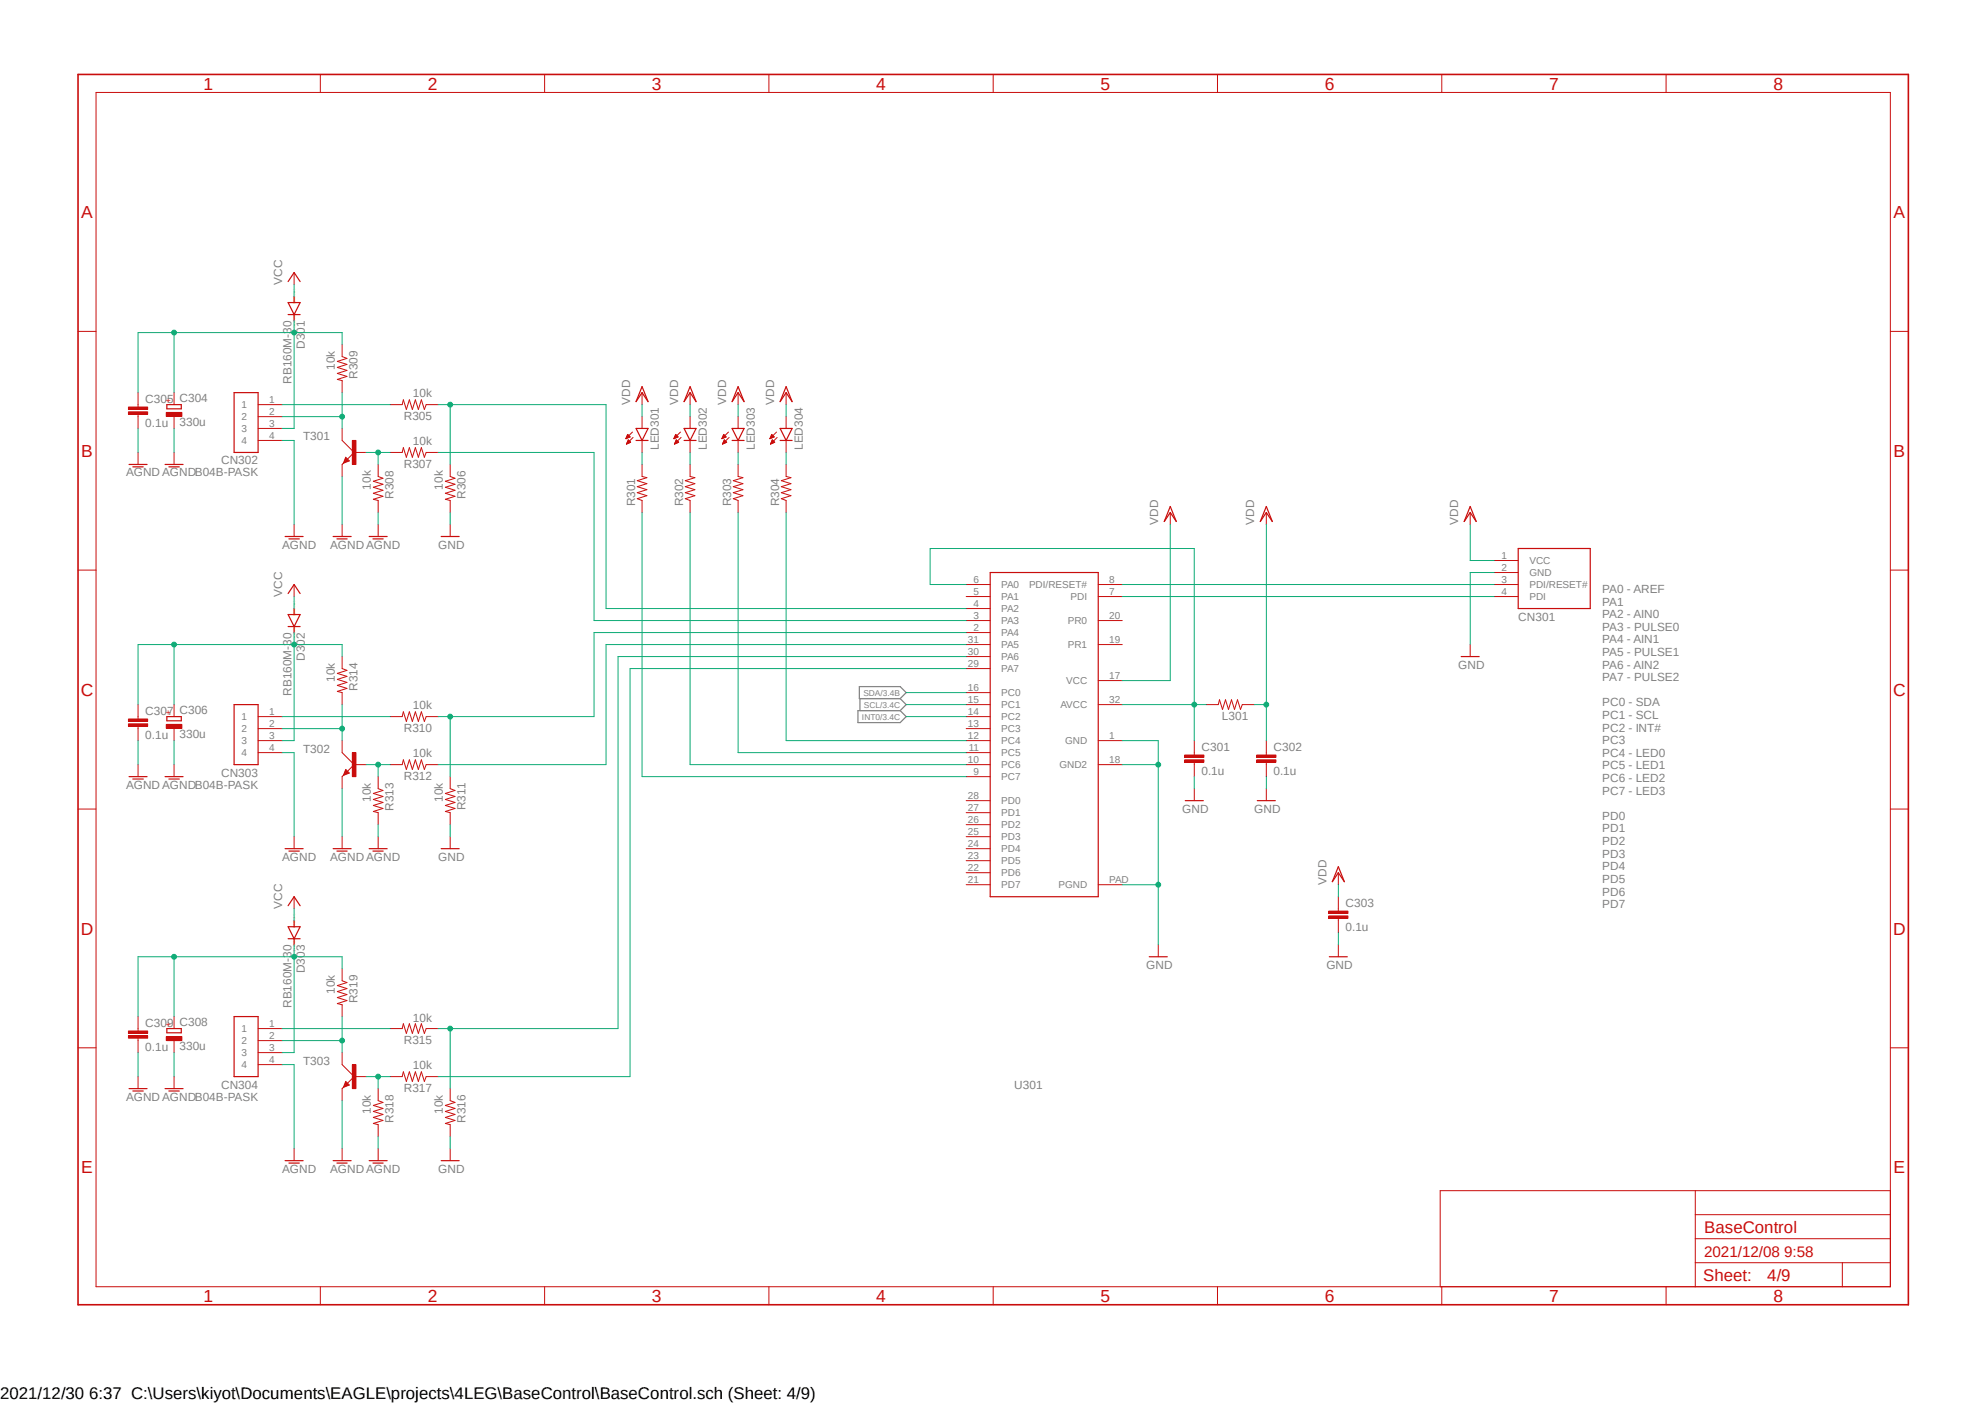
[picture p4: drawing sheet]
<svg xmlns="http://www.w3.org/2000/svg" width="420mm" height="297mm" viewBox="0 0 420 297" stroke-linecap="round" stroke-linejoin="round" font-family="sans-serif">
<path d="M16 15.4l388.2 261.2M404.2 15.4l-388.2 261.2" fill="none" stroke="#fff" stroke-width=".21"/>
<path d="M181.5 150.3h9l1.2 1.3-1.2 1.3h-9zM181.8 145.2h8.7l1.2 1.3-1.2 1.3h-8.7zM181.9 147.8v2.5M190.5 147.8l1.2 1.3-1.2 1.2" fill="none" stroke="#808080" stroke-width=".25"/>
<g fill="none" stroke="#c90d0c" stroke-width=".21">
<path d="M20.3 19.6h379.7v252.6h-379.7zM67.8 15.7v3.9M115.2 15.7v3.9M162.7 15.7v3.9M210.1 15.7v3.9M257.6 15.7v3.9M305.1 15.7v3.9M352.5 15.7v3.9M16.5 70.1h3.8M400 70.1h3.8M16.5 120.6h3.8M204.4 123.7h5.1"/>
<path d="M204.4 126.2h5.1M204.4 128.7h5.1M204.4 131.3h5.1M204.4 133.8h5.1M204.4 136.4h5.1M204.4 138.9h5.1M232.4 123.7h5M232.4 126.2h5M232.4 131.3h5M232.4 136.4h5M400 120.6h3.8M204.4 141.4h5.1"/>
<path d="M204.4 146.5h5.1M204.4 149.1h5.1M204.4 151.6h5.1M204.4 154.1h5.1M204.4 156.7h5.1M204.4 159.2h5.1M232.4 149.1h5M232.4 156.7h5M232.4 144h5M252.7 159.2v.5M16.5 171.2h3.8M204.4 161.8h5.1"/>
<path d="M204.4 164.3h5.1M204.4 169.4h5.1M204.4 171.9h5.1M204.4 174.5h5.1M204.4 177h5.1M204.4 179.5h5.1M232.4 161.8h5M252.7 161.2v.6M400 171.2h3.8M204.4 182.1h5.1M204.4 184.6h5.1M204.4 187.2h5.1"/>
<path d="M232.4 187.2h5M16.5 221.7h3.8M400 221.7h3.8M358.7 251.9v20.3M358.7 257h41.3M400 251.9h-95.3v20.3M67.8 272.2v3.8M115.2 272.2v3.8M162.7 272.2v3.8M210.1 272.2v3.8M257.6 272.2v3.8M305.1 272.2v3.8"/>
<path d="M352.5 272.2v3.8M358.7 267.1h41.3M358.7 262h41.3M389.8 267.1v5.1"/>
</g>
<path d="M16.5 15.7h387.3v260.3h-387.3z" fill="none" stroke="#c90d0c" stroke-width=".34"/>
<path d="M209.5 121.1h22.9v68.6h-22.9z" fill="none" stroke="#c90d0c" stroke-width=".25"/>
<path d="M250.7 160.7h4v.5h-4z" fill-rule="evenodd" fill="#c90d0c"/>
<path d="M250.7 160.7h4v.5h-4z" fill="none" stroke="#c90d0c" stroke-width=".21"/>
<path d="M250.7 159.7h4v.5h-4z" fill-rule="evenodd" fill="#c90d0c"/>
<path d="M250.7 159.7h4v.5h-4zM252.7 156.7v2.5M267.9 159.2v.5M252.7 161.8v2.5M267.9 161.2v.6" fill="none" stroke="#c90d0c" stroke-width=".21"/>
<path d="M265.9 160.7h4.1v.5h-4.1z" fill-rule="evenodd" fill="#c90d0c"/>
<path d="M265.9 160.7h4.1v.5h-4.1z" fill="none" stroke="#c90d0c" stroke-width=".21"/>
<path d="M265.9 159.7h4.1v.5h-4.1z" fill-rule="evenodd" fill="#c90d0c"/>
<path d="M265.9 159.7h4.1v.5h-4.1zM267.9 156.7v2.5M267.9 161.8v2.5M283.2 192.2v.5M283.2 194.3v.5" fill="none" stroke="#c90d0c" stroke-width=".21"/>
<path d="M281.1 193.8h4.1v.5h-4.1z" fill-rule="evenodd" fill="#c90d0c"/>
<path d="M281.1 193.8h4.1v.5h-4.1z" fill="none" stroke="#c90d0c" stroke-width=".21"/>
<path d="M281.1 192.7h4.1v.6h-4.1z" fill-rule="evenodd" fill="#c90d0c"/>
<g fill="none" stroke="#c90d0c" stroke-width=".21">
<path d="M54.6 85.6h5.1M54.6 88.1h5.1M54.6 90.6h5.1M54.6 93.2h5.1M72.4 93.2l2.5 2.5-2.5 2.6M73.2 96.7l.7 .8-1.3 .5zM132.5 92.8h.1M132.5 92.7h.2M132.5 92.6h.4M132.5 92.5h.6M132.5 93.9h.1M132.6 92.5h.7"/>
<path d="M132.6 93.9h.2M132.6 92.4h.6M132.6 93.8h.4M132.7 92.2h.4M132.7 93.7h.5M132.7 93.6h.7M132.8 92.1h.2M132.8 93.5h.6M132.8 91.9l.5 .5-.9 .4zM132.8 92h.1M132.8 93.4h.5M132.8 93.3h.4"/>
<path d="M132.9 93.3h.2M132.9 93l.5 .6-.9 .3zM132.9 93.1h.1M133.8 91.4l-1.4 1.4M133.9 92.5l-1.4 1.4M135.8 98.3v2.5l1.1 .2-2.1 .7 2.1 .6-2.1 .7 2.1 .6-2.1 .6 2.1 .7-2.1 .6 1 .4v2.5M135.8 83.1v2.5M135.8 88.1v2.5M135.8 93.2v2.5M142.6 92.7h.2M142.6 92.8h.1M142.7 92.6h.3"/>
<path d="M142.7 92.5h.6M142.7 93.9h.1M142.7 92.5h.8M142.7 93.9h.3M142.8 92.4h.6M142.8 93.8h.3M142.8 92.2h.5M142.8 93.7h.5M142.9 92.2h.3M142.9 93.6h.7M142.9 92.1h.2M142.9 93.5h.7"/>
<path d="M143 92h.1M143 93.4h.5M143 91.9l.5 .5-.9 .4zM143 93.3h.3M143 93.1h.2M143.1 93l.5 .6-.9 .3zM144 91.4l-1.4 1.4M144.1 92.5l-1.4 1.4M146 98.3v2.5l1 .2-2 .7 2 .6-2 .7 2 .6-2 .6 2 .7-2 .6 1 .4v2.5M146 83.1v2.5M146 88.1v2.5M146 93.2v2.5"/>
<path d="M152.7 92.8h.1M152.8 92.7h.2M152.8 92.6h.4M152.9 92.5h.5M152.9 93.9h.1M152.9 92.5h.7M152.9 93.9h.2M153 92.4h.5M153 93.8h.3M153 92.2h.5M153 93.7h.5M153 92.2h.4"/>
<path d="M153 93.6h.7M153.1 92.1h.2M153.1 93.5h.6M153.1 92h.1M153.1 93.4h.5M153.1 91.9l.5 .5-.9 .4zM153.2 93.3h.3M153.2 93.3h.2M153.2 93.1h.1M153.2 93l.6 .6-.9 .3zM154.1 91.4l-1.4 1.4M154.3 92.5l-1.4 1.4"/>
<path d="M156.2 98.3v2.5l1 .2-2 .7 2 .6-2 .7 2 .6-2 .6 2 .7-2 .6 1 .4v2.5M156.2 83.1v2.5M156.2 88.1v2.5M156.2 93.2v2.5M162.9 92.8h.1M162.9 92.7h.3M163 92.6h.4M163 92.5h.6M163 93.9h.1M163.1 92.5h.7M163.1 93.9h.1M163.1 92.4h.6"/>
<path d="M163.1 93.8h.3M163.2 92.2h.4M163.2 93.7h.5M163.2 92.2h.3M163.2 93.6h.7M163.2 92.1h.2M163.2 92h.2M163.2 93.5h.7M163.3 93.4h.4M163.3 91.9l.5 .5-.9 .4zM163.3 93.3h.4M163.3 93.3h.3"/>
<path d="M163.4 93.1h.1M163.4 93l.5 .6-.9 .3zM164.3 91.4l-1.4 1.4M164.4 92.5l-1.4 1.4M166.3 98.3v2.5l1 .2-2 .7 2 .6-2 .7 2 .6-2 .6 2 .7-2 .6 1 .4v2.5M166.3 83.1v2.5M166.3 88.1v2.5M166.3 93.2v2.5M62.2 111v2.5M247.6 108.4v2.6M267.9 108.4v2.6M311.1 108.4v2.6"/>
<path d="M311.1 136.4v2.5M255.2 149.1h2.6l.2-1.1 .7 2.1 .6-2.1 .6 2.1 .7-2.1 .6 2.1 .6-2.1 .7 2.1 .3-1h2.6M252.7 166.8v2.6M267.9 166.8v2.6M245.1 199.9v2.5M281.1 192.7h4.1v.6h-4.1zM283.2 184.6v2.6M283.2 189.7v2.5M283.2 194.8v2.5M283.2 199.9v2.5"/>
</g>
<g fill="none" stroke="#c90d0c" stroke-width=".25">
<path d="M49.5 83.1h5.1v12.6h-5.1zM73.2 97l.5 .5-.8 .2zM73.2 97.2l.2 .3M134.6 90.6h2.5l-1.3 2.6zM134.6 93.2h2.5M135.8 81.8l1.3 3.2-1.3-1.9-1.2 1.9zM144.7 93.2h2.6M144.7 90.6h2.6l-1.3 2.6zM146 81.8l1.3 3.2-1.3-1.9-1.3 1.9zM154.9 93.2h2.5M154.9 90.6h2.5l-1.2 2.6zM156.2 81.8l1.2 3.2-1.2-1.9-1.3 1.9z"/>
<path d="M165.1 93.2h2.5M165.1 90.6h2.5l-1.3 2.6zM166.3 81.8l1.3 3.2-1.3-1.9-1.2 1.9zM60.3 113.5h3.8M61.1 114h2.2M247.6 107.1l1.3 3.2-1.3-1.9-1.3 1.9zM267.9 107.1l1.3 3.2-1.3-1.9-1.2 1.9zM311.1 107.1l1.2 3.2-1.2-1.9-1.3 1.9zM309.2 138.9h3.8M250.8 169.4h3.8M266 169.4h3.8M283.2 183.3l1.2 3.2-1.2-1.9-1.3 1.9z"/>
<path d="M243.2 202.4h3.8M281.3 202.4h3.8"/>
</g>
<path d="M74.5 93.2h.8v5.1h-.8z" fill-rule="evenodd" fill="#c90d0c"/>
<path d="M72.4 90.6v2.6M72.4 98.3v2.5M74.5 93.2h.8v5.1h-.8zM74.9 95.7h2.6M82.5 95.7h2.6l.2-1 .7 2 .6-2 .6 2 .7-2 .6 2 .7-2 .6 2 .4-1h2.5" fill="none" stroke="#c90d0c" stroke-width=".21"/>
<path d="M35.3 85.6h3.1v.9h-3.1z" fill="none" stroke="#c90d0c" stroke-width=".25"/>
<path d="M35.2 87.2h3.3v.9h-3.3z" fill-rule="evenodd" fill="#c90d0c"/>
<path d="M62.2 57.7v2.5M29.2 85.6v.5M29.2 87.6v.5M35.2 87.2h3.3v.9h-3.3zM36.8 83.1v2.5M36.8 88.1v2.5" fill="none" stroke="#c90d0c" stroke-width=".21"/>
<path d="M61 59.6l1.2-1.9 1.3 1.9M61 64h2.5l-1.3 2.5zM61 66.5h2.5M62.2 62.7v1.3M62.2 66.5v1.3" fill="none" stroke="#c90d0c" stroke-width=".25"/>
<path d="M27.2 87.1h4v.5h-4z" fill-rule="evenodd" fill="#c90d0c"/>
<path d="M27.2 87.1h4v.5h-4z" fill="none" stroke="#c90d0c" stroke-width=".21"/>
<path d="M27.2 86.1h4v.5h-4z" fill-rule="evenodd" fill="#c90d0c"/>
<g fill="none" stroke="#c90d0c" stroke-width=".21">
<path d="M72.4 72.9v2.5l1 .4-2 .7 2 .6-2 .6 2 .7-2 .6 2 .6-2 .7 1 .2v2.6M27.2 86.1h4v.5h-4zM29.2 83.1v2.5M29.2 88.1v2.5M29.2 95.7v2.6M36.8 95.7v2.6M80 98.3v2.5l1 .4-2 .6 2 .6-2 .7 2 .6-2 .7 2 .6-2 .6 1 .3v2.5M82.5 85.6h2.6l.2-1 .7 2 .6-2 .6 2 .7-2 .6 2 .7-2 .6 2 .4-1h2.5M95.2 98.3v2.5l1.1 .4-2.1 .6 2.1 .6-2.1 .7 2.1 .6-2.1 .7 2.1 .6-2.1 .6 1 .3v2.5M72.4 111v2.5M80 111v2.5M95.2 111v2.5"/>
<path d="M54.6 151.6h5.1M54.6 154.1h5.1M54.6 156.7h5.1M54.6 159.2h5.1M72.4 159.2l2.5 2.6-2.5 2.5M62.2 177v2.5M73.2 162.8l.7 .7-1.3 .5z"/>
</g>
<g fill="none" stroke="#c90d0c" stroke-width=".25">
<path d="M27.3 98.3h3.8M28.1 98.8h2.2M34.9 98.3h3.8M35.7 98.8h2.2M70.5 113.5h3.8M71.3 114h2.1M78.1 113.5h3.8M78.9 114h2.2M93.3 113.5h3.9M49.5 149.1h5.1v12.7h-5.1zM60.3 179.5h3.8M73.2 163l.5 .5-.8 .3z"/>
<path d="M73.2 163.3l.2 .2M61.1 180h2.2"/>
</g>
<path d="M74.5 159.2h.8v5.1h-.8z" fill-rule="evenodd" fill="#c90d0c"/>
<path d="M72.4 156.7v2.5M74.5 159.2h.8v5.1h-.8zM72.4 164.3v2.5M74.9 161.8h2.6M82.5 161.8h2.6l.2-1.1 .7 2.1 .6-2.1 .6 2.1 .7-2.1 .6 2.1 .7-2.1 .6 2.1 .4-1h2.5" fill="none" stroke="#c90d0c" stroke-width=".21"/>
<path d="M35.3 151.6h3.1v.9h-3.1z" fill="none" stroke="#c90d0c" stroke-width=".25"/>
<path d="M35.2 153.2h3.3v.9h-3.3z" fill-rule="evenodd" fill="#c90d0c"/>
<path d="M62.2 123.7v2.5M29.2 151.6v.5M29.2 153.6v.5M35.2 153.2h3.3v.9h-3.3zM36.8 149.1v2.5M36.8 154.1v2.6" fill="none" stroke="#c90d0c" stroke-width=".21"/>
<path d="M61 125.6l1.2-1.9 1.3 1.9M61 130h2.5l-1.3 2.5zM61 132.5h2.5M62.2 128.7v1.3M62.2 132.5v1.3" fill="none" stroke="#c90d0c" stroke-width=".25"/>
<path d="M27.2 153.1h4v.5h-4z" fill-rule="evenodd" fill="#c90d0c"/>
<path d="M27.2 153.1h4v.5h-4z" fill="none" stroke="#c90d0c" stroke-width=".21"/>
<path d="M27.2 152.1h4v.5h-4z" fill-rule="evenodd" fill="#c90d0c"/>
<g fill="none" stroke="#c90d0c" stroke-width=".21">
<path d="M72.4 138.9v2.5l1 .4-2 .7 2 .6-2 .6 2 .7-2 .6 2 .6-2 .7 1 .2v2.6M27.2 152.1h4v.5h-4zM29.2 149.1v2.5M29.2 154.1v2.6M82.5 151.6h2.6l.2-1 .7 2 .6-2 .6 2 .7-2 .6 2 .7-2 .6 2 .4-1h2.5M29.2 161.8v2.5M36.8 161.8v2.5M72.4 177v2.5M80 164.3v2.5l1 .4-2 .7 2 .6-2 .6 2 .7-2 .6 2 .6-2 .7 1 .2v2.6M80 177v2.5M95.2 164.3v2.5l1.1 .4-2.1 .7 2.1 .6-2.1 .6 2.1 .7-2.1 .6 2.1 .6-2.1 .7 1 .2v2.6M95.2 177v2.5"/>
<path d="M54.6 217.6h5.1M54.6 220.1h5.1M54.6 222.7h5.1M54.6 225.2h5.1M72.4 225.2l2.5 2.6-2.5 2.5M73.2 228.8l.7 .7-1.3 .5zM62.2 243v2.5"/>
</g>
<g fill="none" stroke="#c90d0c" stroke-width=".25">
<path d="M27.3 164.3h3.8M28.1 164.8h2.2M34.9 164.3h3.8M35.7 164.8h2.2M70.5 179.5h3.8M78.1 179.5h3.8M93.3 179.5h3.9M71.3 180h2.1M78.9 180h2.2M49.5 215.1h5.1v12.7h-5.1zM73.2 229l.5 .5-.8 .3zM73.2 229.3l.2 .2"/>
<path d="M60.3 245.5h3.8M61.1 246h2.2"/>
</g>
<path d="M74.5 225.2h.8v5.1h-.8z" fill-rule="evenodd" fill="#c90d0c"/>
<path d="M72.4 222.7v2.5M72.4 230.3v2.5M74.5 225.2h.8v5.1h-.8zM74.9 227.8h2.6M82.5 227.8h2.6l.2-1.1 .7 2.1 .6-2.1 .6 2.1 .7-2.1 .6 2.1 .7-2.1 .6 2.1 .4-1h2.5" fill="none" stroke="#c90d0c" stroke-width=".21"/>
<path d="M35.3 217.6h3.1v.9h-3.1z" fill="none" stroke="#c90d0c" stroke-width=".25"/>
<path d="M35.2 219.3h3.3v.8h-3.3z" fill-rule="evenodd" fill="#c90d0c"/>
<path d="M62.2 189.7v2.5M29.2 217.6v.5M29.2 219.6v.5M35.2 219.3h3.3v.8h-3.3zM36.8 215.1v2.5M36.8 220.1v2.6" fill="none" stroke="#c90d0c" stroke-width=".21"/>
<path d="M61 191.6l1.2-1.9 1.3 1.9M61 196h2.5l-1.3 2.6zM61 198.6h2.5M62.2 194.8v1.2M62.2 198.6v1.3" fill="none" stroke="#c90d0c" stroke-width=".25"/>
<path d="M27.2 219.1h4v.5h-4z" fill-rule="evenodd" fill="#c90d0c"/>
<path d="M27.2 219.1h4v.5h-4z" fill="none" stroke="#c90d0c" stroke-width=".21"/>
<path d="M27.2 218.1h4v.5h-4z" fill-rule="evenodd" fill="#c90d0c"/>
<g fill="none" stroke="#c90d0c" stroke-width=".21">
<path d="M316.1 118.6h5.1M316.1 121.1h5.1M316.1 126.2h5.1M316.1 123.7h5.1M27.2 218.1h4v.5h-4zM29.2 215.1v2.5M72.4 204.9v2.6l1 .4-2 .6 2 .6-2 .7 2 .6-2 .6 2 .7-2 .6 1 .3v2.5M82.5 217.6h2.6l.2-1 .7 2 .6-2 .6 2 .7-2 .6 2 .7-2 .6 2 .4-1h2.5M29.2 220.1v2.6M29.2 227.8v2.5M36.8 227.8v2.5M80 230.3v2.5l1 .4-2 .6 2 .7-2 .6 2 .7-2 .6 2 .6-2 .7 1 .2v2.6"/>
<path d="M95.2 230.3v2.5l1.1 .4-2.1 .6 2.1 .7-2.1 .6 2.1 .7-2.1 .6 2.1 .6-2.1 .7 1 .2v2.6M72.4 243v2.5M80 243v2.5M95.2 243v2.5"/>
</g>
<path d="M321.2 116h15.3v12.7h-15.3zM27.3 230.3h3.8M28.1 230.8h2.2M34.9 230.3h3.8M35.7 230.8h2.2M70.5 245.5h3.8M71.3 246h2.1M78.1 245.5h3.8M78.9 246h2.2M93.3 245.5h3.9" fill="none" stroke="#c90d0c" stroke-width=".25"/>
<path d="M237.4 156.7h7.7v43.2M237.4 161.8h7.7M252.7 164.3v2.5M267.9 164.3v2.5M283.2 197.3v2.6" fill="none" stroke="#0dab76" stroke-width=".21"/>
<circle cx="245.1" cy="161.8" r=".51" fill="#0dab76"/>
<g fill="none" stroke="#0dab76" stroke-width=".21">
<path d="M237.4 187.2h7.7"/>
<circle cx="245.1" cy="161.8" r=".51"/>
</g>
<circle cx="245.1" cy="187.2" r=".51" fill="#0dab76"/>
<g fill="none" stroke="#0dab76" stroke-width=".21">
<path d="M135.8 85.6v2.5M146 85.6v2.5M156.2 85.6v2.5M166.3 85.6v2.5M95.2 108.4v2.6M247.6 111v33h-10.2M267.9 111v45.7M311.1 111v7.6h5M316.1 121.1h-5v15.3M265.4 149.1h2.5M95.2 174.5v2.5M283.2 187.2v2.5"/>
<path d="M95.2 240.5v2.5"/>
<circle cx="245.1" cy="187.2" r=".51"/>
</g>
<circle cx="267.9" cy="149.1" r=".51" fill="#0dab76"/>
<g fill="none" stroke="#0dab76" stroke-width=".21">
<path d="M204.4 133.8h-78.7v17.8h-33M237.4 126.2h78.7M237.4 123.7h78.7M95.2 151.6v12.7"/>
<circle cx="267.9" cy="149.1" r=".51"/>
</g>
<circle cx="95.2" cy="151.6" r=".51" fill="#0dab76"/>
<g fill="none" stroke="#0dab76" stroke-width=".21">
<path d="M204.4 136.4h-76.2v25.4h-35.5M204.4 138.9h-73.6v78.7h-38.1M95.2 217.6v12.7"/>
<circle cx="95.2" cy="151.6" r=".51"/>
</g>
<circle cx="95.2" cy="217.6" r=".51" fill="#0dab76"/>
<g fill="none" stroke="#0dab76" stroke-width=".21">
<path d="M135.8 95.7v2.6M146 95.7v2.6M156.2 95.7v2.6M166.3 95.7v2.6M135.8 108.4v55.9h68.6M146 108.4v53.4h58.4M156.2 108.4v50.8h48.2M166.3 108.4v48.3h38.1M204.4 123.7h-7.6v-7.7h55.9v33.1M204.4 141.4h-71.1v86.4h-40.6M237.4 149.1h17.8"/>
<circle cx="95.2" cy="217.6" r=".51"/>
</g>
<circle cx="252.7" cy="149.1" r=".51" fill="#0dab76"/>
<g fill="none" stroke="#0dab76" stroke-width=".21">
<path d="M62.2 60.2v2.5M59.7 88.1h12.7M72.4 83.1v7.5M62.2 126.2v2.5M191.7 146.5h12.7M191.7 149.1h12.7M252.7 149.1v7.6M62.2 192.2v2.6"/>
<circle cx="252.7" cy="149.1" r=".51"/>
</g>
<circle cx="72.4" cy="88.1" r=".51" fill="#0dab76"/>
<g fill="none" stroke="#0dab76" stroke-width=".21">
<path d="M62.2 67.8v22.8M62.2 70.4h-25.4v12.7"/>
<circle cx="72.4" cy="88.1" r=".51"/>
</g>
<circle cx="62.2" cy="70.4" r=".51" fill="#0dab76"/>
<g fill="none" stroke="#0dab76" stroke-width=".21">
<path d="M36.8 70.4h-7.6v12.7"/>
<circle cx="62.2" cy="70.4" r=".51"/>
</g>
<circle cx="36.8" cy="70.4" r=".51" fill="#0dab76"/>
<g fill="none" stroke="#0dab76" stroke-width=".21">
<path d="M62.2 70.4h10.2v2.5M59.7 90.6h2.5M77.5 95.7h5M80 95.7v2.6"/>
<circle cx="36.8" cy="70.4" r=".51"/>
</g>
<circle cx="80" cy="95.7" r=".51" fill="#0dab76"/>
<g fill="none" stroke="#0dab76" stroke-width=".21">
<path d="M59.7 85.6h22.8M92.7 85.6h35.5v43.1h76.2M92.7 95.7h33v35.6h78.7M95.2 85.6v12.7"/>
<circle cx="80" cy="95.7" r=".51"/>
</g>
<circle cx="95.2" cy="85.6" r=".51" fill="#0dab76"/>
<g fill="none" stroke="#0dab76" stroke-width=".21">
<path d="M59.7 154.1h12.7M72.4 149.1v7.6"/>
<circle cx="95.2" cy="85.6" r=".51"/>
</g>
<circle cx="72.4" cy="154.1" r=".51" fill="#0dab76"/>
<g fill="none" stroke="#0dab76" stroke-width=".21">
<path d="M62.2 133.8v22.9M62.2 136.4h-25.4v12.7"/>
<circle cx="72.4" cy="154.1" r=".51"/>
</g>
<circle cx="62.2" cy="136.4" r=".51" fill="#0dab76"/>
<g fill="none" stroke="#0dab76" stroke-width=".21">
<path d="M36.8 136.4h-7.6v12.7"/>
<circle cx="62.2" cy="136.4" r=".51"/>
</g>
<circle cx="36.8" cy="136.4" r=".51" fill="#0dab76"/>
<g fill="none" stroke="#0dab76" stroke-width=".21">
<path d="M62.2 136.4h10.2v2.5M59.7 156.7h2.5M77.5 161.8h5M80 161.8v2.5"/>
<circle cx="36.8" cy="136.4" r=".51"/>
</g>
<circle cx="80" cy="161.8" r=".51" fill="#0dab76"/>
<g fill="none" stroke="#0dab76" stroke-width=".21">
<path d="M59.7 151.6h22.8M72.4 215.1v7.6M59.7 220.1h12.7"/>
<circle cx="80" cy="161.8" r=".51"/>
</g>
<circle cx="72.4" cy="220.1" r=".51" fill="#0dab76"/>
<g fill="none" stroke="#0dab76" stroke-width=".21">
<path d="M62.2 199.9v22.8M62.2 202.4h-25.4v12.7"/>
<circle cx="72.4" cy="220.1" r=".51"/>
</g>
<circle cx="62.2" cy="202.4" r=".51" fill="#0dab76"/>
<g fill="none" stroke="#0dab76" stroke-width=".21">
<path d="M36.8 202.4h-7.6v12.7"/>
<circle cx="62.2" cy="202.4" r=".51"/>
</g>
<circle cx="36.8" cy="202.4" r=".51" fill="#0dab76"/>
<g fill="none" stroke="#0dab76" stroke-width=".21">
<path d="M62.2 202.4h10.2v2.5M59.7 222.7h2.5M77.5 227.8h5M80 227.8v2.5"/>
<circle cx="36.8" cy="202.4" r=".51"/>
</g>
<circle cx="80" cy="227.8" r=".51" fill="#0dab76"/>
<g fill="none" stroke="#0dab76" stroke-width=".21">
<path d="M29.2 90.6v5.1M36.8 90.6v5.1M59.7 93.2h2.5v17.8M72.4 100.8v10.2M80 108.4v2.6M29.2 156.7v5.1M36.8 156.7v5.1M59.7 159.2h2.5v17.8M191.7 151.6h12.7M72.4 166.8v10.2M80 174.5v2.5M59.7 217.6h22.8"/>
<path d="M29.2 222.7v5.1M36.8 222.7v5.1M59.7 225.2h2.5v17.8M72.4 232.8v10.2M80 240.5v2.5"/>
<circle cx="80" cy="227.8" r=".51"/>
</g>
<g font-size="3.7" fill="#c90d0c">
<text x="43.1" y="19">1</text>
<text x="90.5" y="19">2</text>
<text x="137.9" y="19">3</text>
<text x="185.4" y="19">4</text>
<text x="232.8" y="19">5</text>
<text x="280.3" y="19">6</text>
<text x="327.7" y="19">7</text>
<text x="375.2" y="19">8</text>
<text x="17.2" y="46.1">A</text>
<text x="400.6" y="46.1">A</text>
<text x="17.2" y="96.6">B</text>
<text x="400.6" y="96.6">B</text>
<text x="17.1" y="147.2">C</text>
<text x="400.6" y="147.2">C</text>
<text x="17.1" y="197.7">D</text>
<text x="400.6" y="197.7">D</text>
<text x="17.2" y="248.2">E</text>
<text x="400.6" y="248.2">E</text>
<text x="43.1" y="275.4">1</text>
<text x="90.5" y="275.4">2</text>
<text x="137.9" y="275.4">3</text>
<text x="185.4" y="275.4">4</text>
<text x="232.8" y="275.4">5</text>
<text x="280.3" y="275.4">6</text>
<text x="327.7" y="275.4">7</text>
<text x="375.2" y="275.4">8</text>
</g>
<g font-size="3.6" fill="#c90d0c">
<text x="360.6" y="260.8">BaseControl</text>
<text x="360.3" y="271.1">Sheet:</text>
<text x="373.9" y="270.9">4/9</text>
</g>
<text font-size="3.6" x="0" y="296">2021/12/30 6:37 C:\Users\kiyot\Documents\EAGLE\projects\4LEG\BaseControl\BaseControl.sch (Sheet: 4/9)</text>
<text font-size="3.2" fill="#c90d0c" x="360.6" y="265.8">2021/12/08 9:58</text>
<g font-size="2.5" fill="#808080">
<text x="59.7" y="60.2" transform="rotate(-90 59.7 60.2)">VCC</text>
<text x="64.5" y="73.8" transform="rotate(-90 64.5 73.8)">D301</text>
<text x="61.7" y="81.2" transform="rotate(-90 61.7 81.2)">RB160M-30</text>
<text x="70.9" y="78.2" transform="rotate(-90 70.9 78.2)">10k</text>
<text x="75.7" y="80.2" transform="rotate(-90 75.7 80.2)">R309</text>
<text x="30.7" y="85.2">C305</text>
<text x="38" y="85.1">C304</text>
<text x="85.4" y="88.9">R305</text>
<text x="87.4" y="84.1">10k</text>
<text x="133.3" y="85.6" transform="rotate(-90 133.3 85.6)">VDD</text>
<text x="143.5" y="85.6" transform="rotate(-90 143.5 85.6)">VDD</text>
<text x="153.6" y="85.6" transform="rotate(-90 153.6 85.6)">VDD</text>
<text x="163.8" y="85.6" transform="rotate(-90 163.8 85.6)">VDD</text>
<text x="30.7" y="90.3">0.1u</text>
<text x="38" y="90.2">330u</text>
<text x="64.1" y="93.2">T301</text>
<text x="87.4" y="94.2">10k</text>
<text x="139.4" y="95.2" transform="rotate(-90 139.4 95.2)">LED301</text>
<text x="149.6" y="95.2" transform="rotate(-90 149.6 95.2)">LED302</text>
<text x="159.7" y="95.2" transform="rotate(-90 159.7 95.2)">LED303</text>
<text x="169.9" y="95.2" transform="rotate(-90 169.9 95.2)">LED304</text>
<text x="26.7" y="100.8">AGNDAGNDB04B-PASK</text>
<text x="46.8" y="98.3">CN302</text>
<text x="85.4" y="99">R307</text>
<text x="78.5" y="103.6" transform="rotate(-90 78.5 103.6)">10k</text>
<text x="83.3" y="105.5" transform="rotate(-90 83.3 105.5)">R308</text>
<text x="93.7" y="103.6" transform="rotate(-90 93.7 103.6)">10k</text>
<text x="98.5" y="105.5" transform="rotate(-90 98.5 105.5)">R306</text>
<text x="134.4" y="107.1" transform="rotate(-90 134.4 107.1)">R301</text>
<text x="144.5" y="107.1" transform="rotate(-90 144.5 107.1)">R302</text>
<text x="154.7" y="107.1" transform="rotate(-90 154.7 107.1)">R303</text>
<text x="164.8" y="107.1" transform="rotate(-90 164.8 107.1)">R304</text>
<text x="245.1" y="111" transform="rotate(-90 245.1 111)">VDD</text>
<text x="265.4" y="111" transform="rotate(-90 265.4 111)">VDD</text>
<text x="308.5" y="111" transform="rotate(-90 308.5 111)">VDD</text>
<text x="59.7" y="116">AGND</text>
<text x="69.9" y="116">AGNDAGND</text>
<text x="92.7" y="116">GND</text>
<text x="339" y="125.4">PA0 - AREF</text>
<text x="59.7" y="126.2" transform="rotate(-90 59.7 126.2)">VCC</text>
<text x="321.2" y="131.3">CN301</text>
<text x="339" y="128.1">PA1</text>
<text x="339" y="130.8">PA2 - AIN0</text>
<text x="339" y="133.4">PA3 - PULSE0</text>
<text x="339" y="136.1">PA4 - AIN1</text>
<text x="64.5" y="139.8" transform="rotate(-90 64.5 139.8)">D302</text>
<text x="308.5" y="141.4">GND</text>
<text x="339" y="138.8">PA5 - PULSE1</text>
<text x="339" y="141.4">PA6 - AIN2</text>
<text x="61.7" y="147.2" transform="rotate(-90 61.7 147.2)">RB160M-30</text>
<text x="70.9" y="144.2" transform="rotate(-90 70.9 144.2)">10k</text>
<text x="75.7" y="146.2" transform="rotate(-90 75.7 146.2)">R314</text>
<text x="339" y="144.1">PA7 - PULSE2</text>
<text x="339" y="149.4">PC0 - SDA</text>
<text x="30.7" y="151.2">C307</text>
<text x="38" y="151.1">C306</text>
<text x="85.4" y="154.9">R310</text>
<text x="87.4" y="150.1">10k</text>
<text x="258.5" y="152.3">L301</text>
<text x="339" y="152.1">PC1 - SCL</text>
<text x="339" y="154.8">PC2 - INT#</text>
<text x="30.7" y="156.3">0.1u</text>
<text x="38" y="156.2">330u</text>
<text x="64.1" y="159.2">T302</text>
<text x="87.4" y="160.2">10k</text>
<text x="254.2" y="158.8">C301</text>
<text x="269.5" y="158.8">C302</text>
<text x="339" y="157.4">PC3</text>
<text x="339" y="160.1">PC4 - LED0</text>
<text x="26.7" y="166.8">AGNDAGNDB04B-PASK</text>
<text x="46.8" y="164.3">CN303</text>
<text x="85.4" y="165">R312</text>
<text x="254.2" y="163.9">0.1u</text>
<text x="269.5" y="163.9">0.1u</text>
<text x="339" y="162.8">PC5 - LED1</text>
<text x="339" y="165.4">PC6 - LED2</text>
<text x="78.5" y="169.6" transform="rotate(-90 78.5 169.6)">10k</text>
<text x="83.3" y="171.6" transform="rotate(-90 83.3 171.6)">R313</text>
<text x="93.7" y="169.6" transform="rotate(-90 93.7 169.6)">10k</text>
<text x="98.5" y="171.4" transform="rotate(-90 98.5 171.4)">R311</text>
<text x="250.2" y="171.9">GND</text>
<text x="265.4" y="171.9">GND</text>
<text x="339" y="168.1">PC7 - LED3</text>
<text x="339" y="173.4">PD0</text>
<text x="339" y="176.1">PD1</text>
<text x="339" y="178.8">PD2</text>
<text x="59.7" y="182.1">AGND</text>
<text x="69.9" y="182.1">AGNDAGND</text>
<text x="92.7" y="182.1">GND</text>
<text x="339" y="181.4">PD3</text>
<text x="339" y="184.1">PD4</text>
<text x="280.6" y="187.2" transform="rotate(-90 280.6 187.2)">VDD</text>
<text x="284.7" y="191.9">C303</text>
<text x="339" y="186.8">PD5</text>
<text x="339" y="189.4">PD6</text>
<text x="59.7" y="192.2" transform="rotate(-90 59.7 192.2)">VCC</text>
<text x="284.7" y="196.9">0.1u</text>
<text x="339" y="192.1">PD7</text>
<text x="64.5" y="205.9" transform="rotate(-90 64.5 205.9)">D303</text>
<text x="242.5" y="204.9">GND</text>
<text x="280.6" y="204.9">GND</text>
<text x="61.7" y="213.2" transform="rotate(-90 61.7 213.2)">RB160M-30</text>
<text x="70.9" y="210.3" transform="rotate(-90 70.9 210.3)">10k</text>
<text x="75.7" y="212.2" transform="rotate(-90 75.7 212.2)">R319</text>
<text x="30.7" y="217.3">C309</text>
<text x="38" y="217.1">C308</text>
<text x="85.4" y="220.9">R315</text>
<text x="87.4" y="216.1">10k</text>
<text x="30.7" y="222.3">0.1u</text>
<text x="38" y="222.2">330u</text>
<text x="64.1" y="225.2">T303</text>
<text x="87.4" y="226.2">10k</text>
<text x="26.7" y="232.8">AGNDAGNDB04B-PASK</text>
<text x="46.8" y="230.3">CN304</text>
<text x="85.4" y="231.1">R317</text>
<text x="214.6" y="230.3">U301</text>
<text x="78.5" y="235.6" transform="rotate(-90 78.5 235.6)">10k</text>
<text x="83.3" y="237.6" transform="rotate(-90 83.3 237.6)">R318</text>
<text x="93.7" y="235.6" transform="rotate(-90 93.7 235.6)">10k</text>
<text x="98.5" y="237.6" transform="rotate(-90 98.5 237.6)">R316</text>
<text x="59.7" y="248.1">AGND</text>
<text x="69.9" y="248.1">AGNDAGND</text>
<text x="92.7" y="248.1">GND</text>
</g>
<g font-size="2.1" fill="#808080">
<text x="51.1" y="86.4">1</text>
<text x="51.1" y="88.9">2</text>
<text x="56.9" y="85.2">1</text>
<text x="56.9" y="87.8">2</text>
<text x="51.1" y="91.4">3</text>
<text x="51.1" y="93.9">4</text>
<text x="56.9" y="90.3">3</text>
<text x="56.9" y="92.8">4</text>
<text x="317.7" y="118.2">1</text>
<text x="323.6" y="119.3">VCC</text>
<text x="206" y="123.3">6</text>
<text x="206" y="125.9">5</text>
<text x="211.8" y="124.4">PA0</text>
<text x="217.7" y="124.4">PDI/RESET#</text>
<text x="234.7" y="123.3">8</text>
<text x="234.7" y="125.9">7</text>
<text x="317.7" y="120.8">2</text>
<text x="317.7" y="125.9">4</text>
<text x="317.7" y="123.3">3</text>
<text x="323.6" y="121.9">GND</text>
<text x="323.6" y="124.4">PDI/RESET#</text>
<text x="206" y="128.4">4</text>
<text x="206" y="130.9">3</text>
<text x="211.8" y="127">PA1</text>
<text x="211.8" y="129.5">PA2</text>
<text x="226.5" y="127">PDI</text>
<text x="234.7" y="130.9">20</text>
<text x="323.6" y="127">PDI</text>
<text x="204.8" y="136">31</text>
<text x="206" y="133.5">2</text>
<text x="211.8" y="132">PA3</text>
<text x="211.8" y="134.6">PA4</text>
<text x="211.8" y="137.1">PA5</text>
<text x="225.9" y="132">PR0</text>
<text x="225.9" y="137.1">PR1</text>
<text x="234.7" y="136">19</text>
<text x="204.8" y="138.6">30</text>
<text x="204.8" y="141.1">29</text>
<text x="211.8" y="139.7">PA6</text>
<text x="211.8" y="142.2">PA7</text>
<text x="234.7" y="143.6">17</text>
<text x="204.8" y="146.2">16</text>
<text x="204.8" y="148.7">15</text>
<text x="211.8" y="147.3">PC0</text>
<text x="211.8" y="149.8">PC1</text>
<text x="224.4" y="149.8">AVCC</text>
<text x="225.6" y="144.7">VCC</text>
<text x="234.7" y="148.7">32</text>
<text x="51.1" y="152.4">1</text>
<text x="51.1" y="154.9">2</text>
<text x="56.9" y="151.3">1</text>
<text x="56.9" y="153.8">2</text>
<text x="204.8" y="151.3">14</text>
<text x="204.8" y="153.8">13</text>
<text x="211.8" y="152.4">PC2</text>
<text x="211.8" y="154.9">PC3</text>
<text x="51.1" y="157.4">3</text>
<text x="51.1" y="160">4</text>
<text x="56.9" y="156.3">3</text>
<text x="56.9" y="158.9">4</text>
<text x="204.8" y="156.3">12</text>
<text x="204.8" y="161.4">10</text>
<text x="205" y="158.9">11</text>
<text x="211.8" y="157.4">PC4</text>
<text x="211.8" y="160">PC5</text>
<text x="225.3" y="157.4">GND</text>
<text x="234.7" y="156.3">1</text>
<text x="234.7" y="161.4">18</text>
<text x="206" y="164">9</text>
<text x="211.8" y="162.5">PC6</text>
<text x="211.8" y="165.1">PC7</text>
<text x="224.2" y="162.5">GND2</text>
<text x="204.8" y="169">28</text>
<text x="204.8" y="171.5">27</text>
<text x="211.8" y="170.1">PD0</text>
<text x="211.8" y="172.7">PD1</text>
<text x="204.8" y="174.1">26</text>
<text x="204.8" y="176.6">25</text>
<text x="204.8" y="179.2">24</text>
<text x="211.8" y="175.2">PD2</text>
<text x="211.8" y="177.8">PD3</text>
<text x="204.8" y="181.7">23</text>
<text x="204.8" y="184.2">22</text>
<text x="211.8" y="180.3">PD4</text>
<text x="211.8" y="182.8">PD5</text>
<text x="211.8" y="185.4">PD6</text>
<text x="204.8" y="186.8">21</text>
<text x="211.8" y="187.9">PD7</text>
<text x="223.9" y="187.9">PGND</text>
<text x="234.7" y="186.8">PAD</text>
<text x="51.1" y="218.4">1</text>
<text x="51.1" y="220.9">2</text>
<text x="56.9" y="217.3">1</text>
<text x="56.9" y="219.8">2</text>
<text x="51.1" y="223.4">3</text>
<text x="51.1" y="226">4</text>
<text x="56.9" y="222.3">3</text>
<text x="56.9" y="224.9">4</text>
</g>
<g font-size="1.8" fill="#c90d0c">
<text x="36.2" y="85.2" transform="rotate(-90 36.2 85.2)">+</text>
<text x="36.2" y="151.2" transform="rotate(-90 36.2 151.2)">+</text>
<text x="36.2" y="217.2" transform="rotate(-90 36.2 217.2)">+</text>
</g>
<g font-size="1.8" fill="#808080">
<text x="182.7" y="147.2">SDA/3.4B</text>
<text x="182.8" y="149.7">SCL/3.4C</text>
<text x="182.4" y="152.2">INT0/3.4C</text>
</g>
<g font-size=".6" fill="#ffba08">
<text x="62.4" y="64.4" transform="rotate(-90 62.4 64.4)">SpiceOrder 1</text>
<text x="62.4" y="69.4" transform="rotate(-90 62.4 69.4)">SpiceOrder 2</text>
<text x="62.4" y="130.4" transform="rotate(-90 62.4 130.4)">SpiceOrder 1</text>
<text x="62.4" y="135.4" transform="rotate(-90 62.4 135.4)">SpiceOrder 2</text>
<text x="62.4" y="196.4" transform="rotate(-90 62.4 196.4)">SpiceOrder 1</text>
<text x="62.4" y="201.5" transform="rotate(-90 62.4 201.5)">SpiceOrder 2</text>
</g>
</svg>
